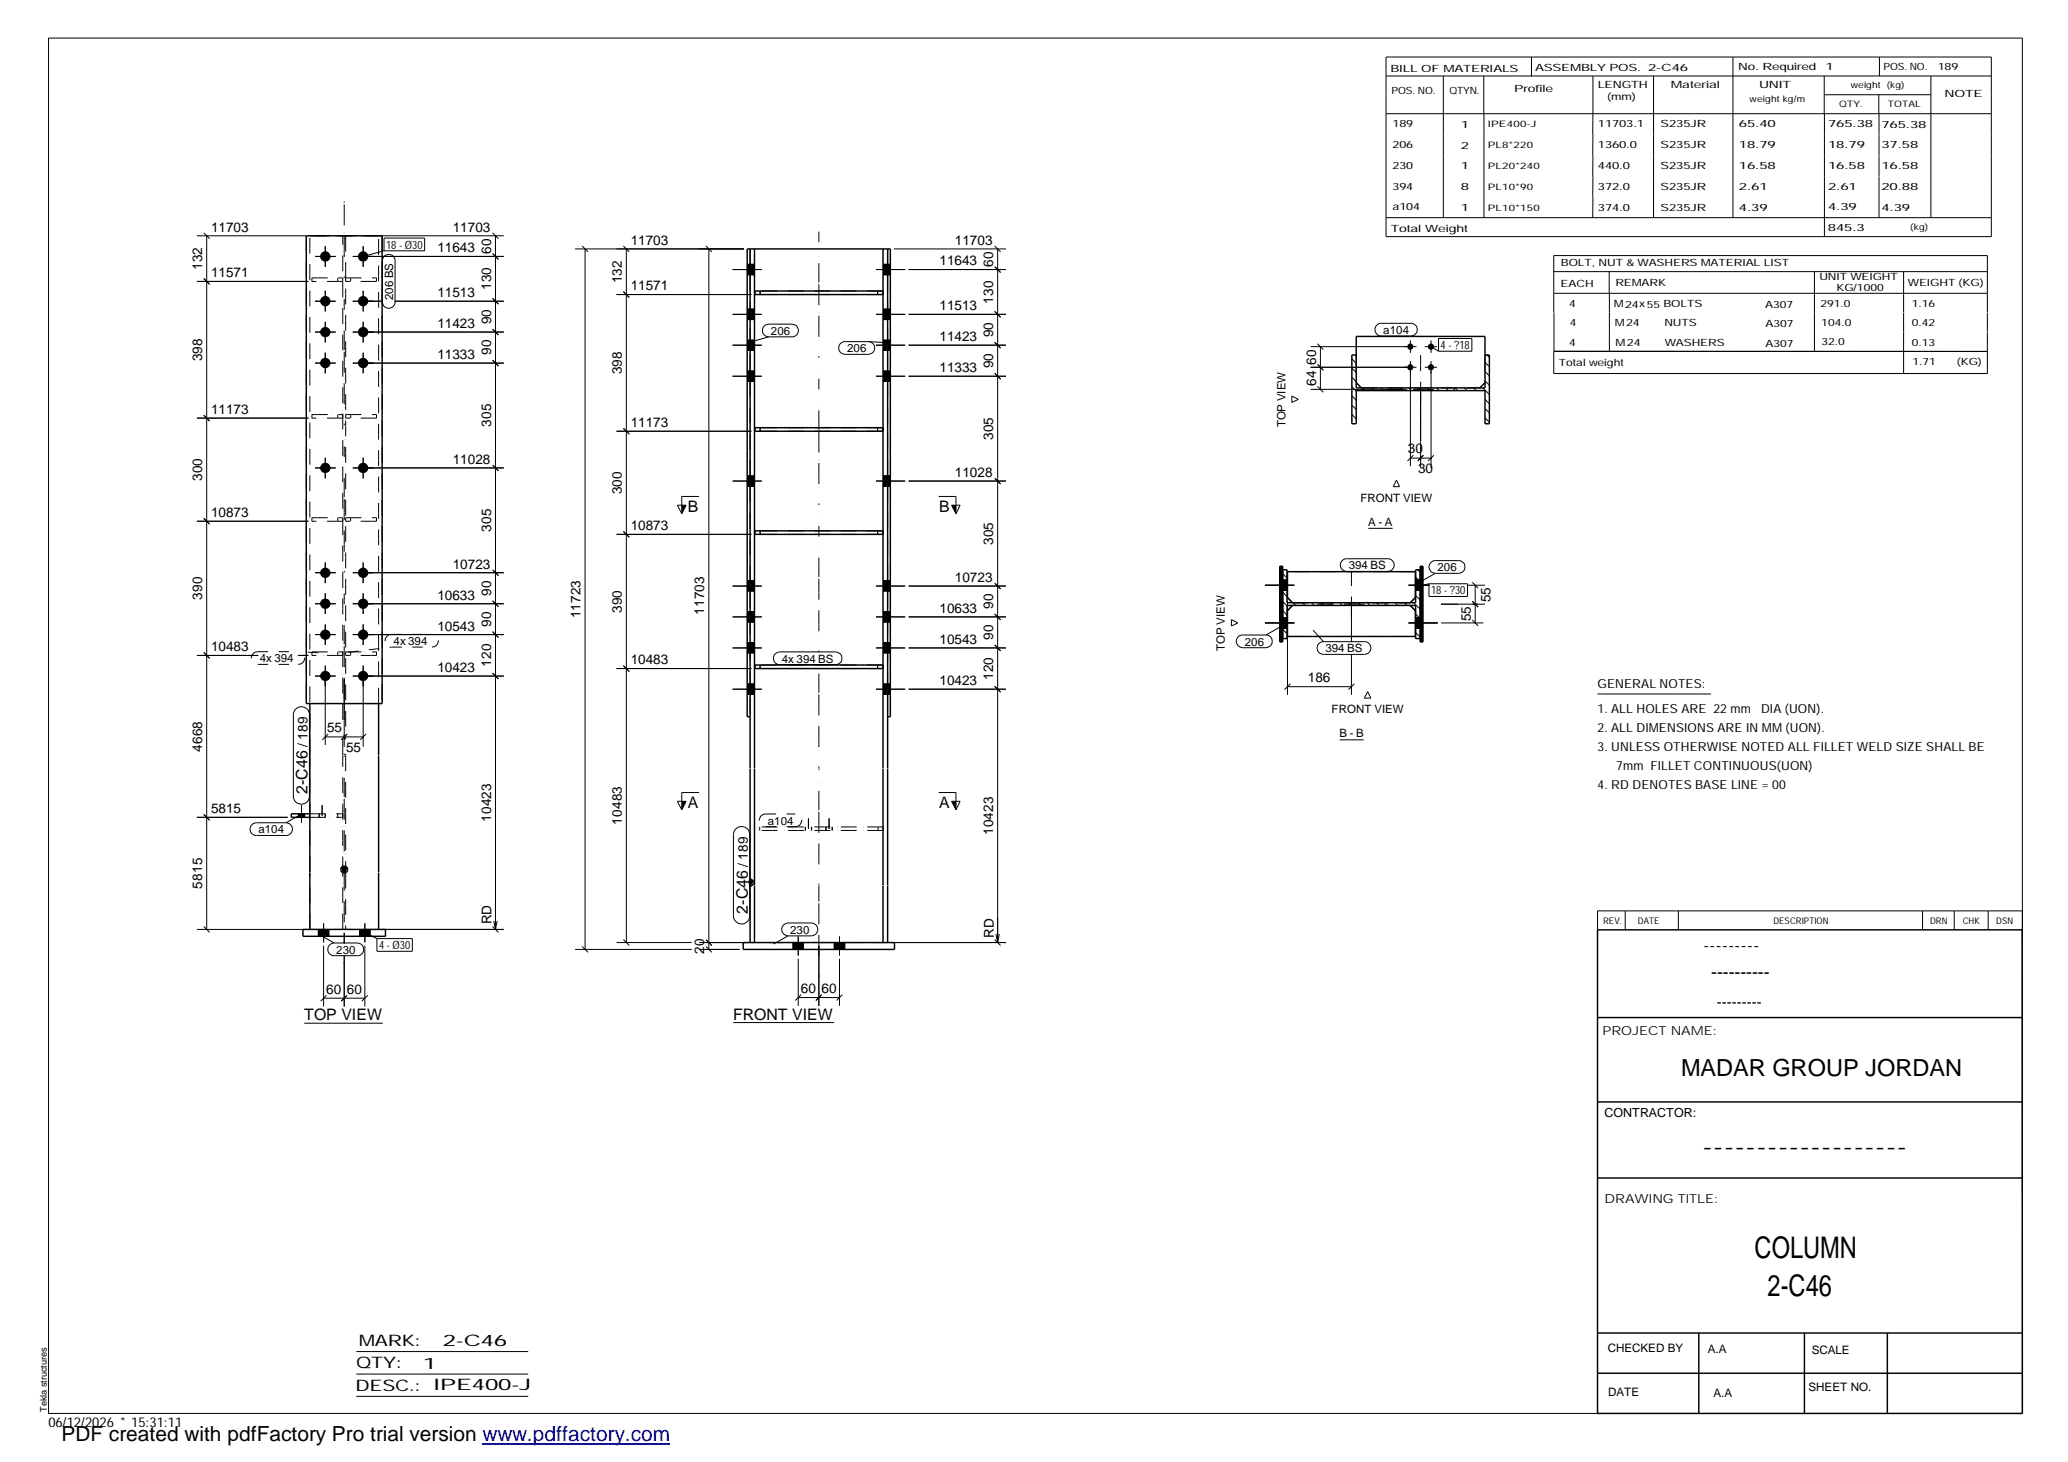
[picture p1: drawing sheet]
<svg xmlns="http://www.w3.org/2000/svg" width="420mm" height="297mm" viewBox="0 0 420 297" stroke-linecap="round" stroke-linejoin="round" font-family="sans-serif">
<g fill="none" stroke="#000" stroke-width=".2">
<path d="M9.9 7.7h401v279.5h-401zM281.6 11.6h123v36.5h-123zM281.6 15.4h123M293.2 15.4v28.8M301.5 15.4v7.7M311.1 11.6v3.9M323.6 15.4v16.2M336 15.4v28.8M352.1 11.6v32.6M370.6 15.4v7.7M370.7 19.2h21.6M381.7 19.2v3.9"/>
<path d="M381.8 11.6v3.8M392.3 15.4v28.8M281.6 23.1h123M301.5 23.1v21.1M323.6 31.6v4.2M323.6 35.8v4.2M370.7 23.1v25M381.8 23.1v21.1M40 57.2h22.7M40 47.9h22.2M41.4 56.6l1.2 1.2M41.4 47.3l1.2 1.2"/>
<path d="M42 47.9v140.9M64 52.1h4.2M66.1 50v4.2M66.1 59.1v4.2M71.7 52.1h30.7M73.8 50v4.2M73.8 59.1v4.2M77.6 47.9h24.8M78 48.4h8.3v2.6h-8.3zM78 51l-4.2 1.1M78.1 52.1a1.31 1.31 0 0 1 1.4-.3 1.31 1.31 0 0 1 .8 1.2v8.3a1.29 1.29 0 0 1-1.3 1.3 1.29 1.29 0 0 1-1.3-1.3v-8.3zM100.1 51.5l1.2 1.2"/>
<path d="M100.1 47.3l1.2 1.2M100.7 47.9v140.9M116.8 50.6h34.3M118.3 50l1.2 1.2M118.9 50.6v142.3M125.3 59.8h27.4M126.7 59.3l1.1 1.1M126.7 50l1.1 1.2M127.3 50.6v140.9M143.4 50l1.2 1.2M144 50.6v142.3M148.8 54.8h6"/>
<path d="M151.8 55.8h1.5M151.8 53.7h1.5M178 54.8h5.9M179.4 55.8h1.5M179.4 53.7h1.5M181.6 50.6h22.8M184.6 54.8h19.8M202.1 54.2l1.2 1.2M202.1 50l1.2 1.2M202.7 50.6v140.9M281.6 44.2h123M315.7 59.6h88.1"/>
<path d="M315.7 55.2h88.1M323.6 40v4.2M326.9 55.1v4.5M327 59.6v11.8M368.6 55.2v16.2M386.8 55.2v8.2M64 61.2h4.2M64 67.5h4.2M64 73.8h4.2M66.1 65.4v4.2M66.1 71.7v4.1M71.7 61.2h6.1"/>
<path d="M71.7 67.5h30.7M71.7 73.8h30.7M73.8 65.4v4.2M73.8 71.7v4.1M80.2 61.2h22.2M100.1 73.2l1.2 1.2M100.1 66.9l1.2 1.2M100.1 60.6l1.2 1.2M148.8 63.9h6M148.8 70.1h6M148.8 76.4h6M151.8 64.9h1.5"/>
<path d="M151.8 62.8h1.5M151.8 71.2h1.5M151.8 69.1h1.5M151.8 77.5h1.5M151.8 75.4h1.5M155.3 66.2l.9-.3h4.7a1.29 1.29 0 0 1 1.3 1.2 1.29 1.29 0 0 1-1.3 1.3h-4.7a1.28 1.28 0 0 1-1.2-.7 1.28 1.28 0 0 1 .3-1.5zM156.2 68.4l-4.2 1.2M170.8 69.8l.6-.4h5a1.29 1.29 0 0 1 1.3 1.3 1.29 1.29 0 0 1-1.3 1.3h-4.7a1.28 1.28 0 0 1-1.2-.8 1.28 1.28 0 0 1 .3-1.4zM176.4 69.4l4.1 .2M178 63.9h5.9M178 70.1h5.9M178 76.4h5.9"/>
<path d="M179.4 64.9h1.5M179.4 62.8h1.5M179.4 71.2h1.5M179.4 69.1h1.5M179.4 77.5h1.5M179.4 75.4h1.5M184.6 63.9h19.8M184.6 70.1h19.8M184.6 76.4h19.8M202.1 75.8l1.2 1.2M202.1 69.5l1.2 1.2M202.1 63.3l1.2 1.2"/>
<path d="M266.3 74.6h21.5M266.3 70.4h21.5M266.3 79.1h19.5M267.7 78.5l1.2 1.2M267.7 74l1.2 1.2M267.7 69.8l1.2 1.2M268.3 70.4v8.7M274.7 72.9l.8 .9M274.7 74.8l.8 .9M274.7 76.7l.8 .9M274.7 78.6l.8 .8M276.8 78.8l.6 .6"/>
<path d="M278.7 78.8l.5 .6M279.9 65.9l.5-.2h6.2a1.29 1.29 0 0 1 1.4 1.3 1.29 1.29 0 0 1-1.4 1.3h-6a1.3 1.3 0 0 1-1.2-1 1.3 1.3 0 0 1 .5-1.4zM280.6 78.8l.5 .6M282.4 78.8l.6 .6M284.4 78.8l.5 .6M286.2 78.8l.6 .6M286.6 69.2v2.5M286.6 73.3v21.4M288.1 78.8l.6 .6M288.6 79.8v15.3M289.5 74.6h2.5M289.5 70.4h2.5"/>
<path d="M290 78.8l.5 .6M290.7 69.2v2.5M290.7 73.3v21.8M290.7 70.4l1.6 1M291.8 78.8l.6 .6M292.3 68.8h6.7v2.6h-6.7zM293.8 78.8l.5 .6M295.6 78.8l.6 .6M297.5 78.8l.6 .6M299.4 78.8l.5 .6M301.3 78.8l1.3 1.4M301.7 73.6l.9 .9"/>
<path d="M301.7 75.5l.9 .9M301.7 77.4l.9 .9M302.1 72.1l.5 .5M315.7 71.4v4.4M315.7 71.4h88.1h-88M315.7 63.5v7.9M386.8 63.5v3.9M386.8 67.5v8.4M403.8 63.4v-11.5h-88.1v11.6M403.8 63.5v3.9M403.8 67.5v8.4h-88.1M40 84.9h22.7"/>
<path d="M41.4 84.4l1.2 1.1M64 95.1h4.2M66.1 93v4.2M71.7 95.1h30.7M73.8 93v4.2M100.1 94.5l1.2 1.2M125.3 87.6h27.4M126.7 87l1.1 1.2M148.8 97.7h6M151.8 98.8h1.5M151.8 96.7h1.5M178 97.7h5.9"/>
<path d="M179.4 98.8h1.5M179.4 96.7h1.5M184.6 97.7h19.8M202.1 97.1l1.2 1.2-1.1-1M262.5 80.5l1.3 .6-1.3 .7zM274.7 80.4l.8 1M274.7 82.3l.8 .9M274.7 84.2l.8 .9M283.7 97.6l.7 1.3h-1.4zM286.6 93.1h4.1M287.1 92.5l-1.1 1.2M289.1 92.5l-1.1 1.2"/>
<path d="M289.2 92.5l-1.1 1.1M291.3 92.5l-1.1 1.2M301.7 81.1l.9 .9M301.7 83l.9 .9M301.7 84.9l.9 .9M40 105.9h22.7M41.4 105.3l1.2 1.2M64 116.4h4.2M66.1 114.3v4.2M71.7 116.4h30.7M73.8 114.3v4.2M100.1 115.8l1.2 1.2"/>
<path d="M125.3 108.6h27.4M126.7 108l1.1 1.2M137.6 102.6h1.8l-.9 1.8zM142 100.9h-3.5v3.5M148.8 119.1h6M151.8 118h1.5M178 119.1h5.9M179.4 118h1.5M184.6 119.1h19.8M190.7 100.9h3.5v3.5M193.3 102.6h1.8l-.9 1.8zM202.1 118.5l1.2 1.2"/>
<path d="M257 118.9h6M260 117.1l.6-.6 .9 1M260 119l.6-.6 .9 .9M260 117.2l.6-.5-.6 .6M260 119.3l.6-.6-.6 .7M260.1 115l-.1 .1M260.2 115l-.2 .2M260.3 115l-.3 .3M260.4 115l-.4 .4M260.5 115l-.5 .5M260.6 115l-.6 .6M260.6 115.1l-.6 .6 .6-.5"/>
<path d="M260.6 115.3l-.6 .5M260.6 115.3l-.6 .6M260.6 115.4l-.6 .6M260.6 115.5l-.6 .5M260.6 115.6l-.6 .5M260.6 115.6l-.6 .6M260.6 115.7l-.6 .6M260.6 115.8l-.6 .6M260.6 115.9l-.6 .5M260.6 115.9l-.6 .6M260.6 116l-.6 .6M260.6 116.1l-.6 .6"/>
<path d="M260.6 116.2l-.6 .6M260.6 116.3l-.6 .6M260.6 116.4l-.6 .6M260.6 116.6l-.6 .6M260.6 116.8l-.6 .6M260.6 116.9l-.6 .6M260.6 117l-.6 .5M260.6 117.1l-.6 .5M260.6 117.1l-.6 .6 .6-.5M260.6 117.3l-.6 .5h1.5M260.6 117.4l-.6 .5M260.6 117.4l-.6 .6"/>
<path d="M260.6 117.5l-.6 .6M260.6 117.6l-.6 .5M260.6 117.7l-.6 .5M260.6 117.8l-.6 .5M260.6 117.8l-.6 .6M260.6 117.9l-.6 .5M260.6 118l-.6 .5M260.6 118.1l-.6 .5M260.6 118.1l-.6 .6M260.6 118.2l-.6 .5M260.6 118.3l-.6 .5M260.6 118.3l-.6 .6"/>
<path d="M260.6 118.5l-.6 .6M260.6 118.6l-.6 .5M260.6 118.6l-.6 .6M260.6 118.9l-.6 .5M260.6 118.9l-.6 .6M260.6 119l-.6 .6M260.6 119.1l-.6 .6M260.6 119.2l-.6 .5 .6-.5M260.6 119.3l-.6 .6M260.6 119.4l-.6 .6h1.5M260.6 119.5l-.6 .5M260.6 119.5l-.6 .6"/>
<path d="M260.6 119.6l-.6 .6M260.6 119.7l-.6 .6M260.6 119.8l-.6 .5M260.6 119.8l-.6 .6M260.6 119.9l-.6 .6M272.5 114.1l.8-.6h8.7a1.29 1.29 0 0 1 1.3 1.3 1.29 1.29 0 0 1-1.3 1.3h-8.4a1.31 1.31 0 0 1-1.1-2zM278 107.3h5M286.2 118.9h4.2M287.6 117.2l.9 .9 .6-.5M287.6 119.1l.9 .9 .6-.5M287.6 117.8h1.5M287.6 120h1.5"/>
<path d="M288.5 117.2l.6-.5-.6 .6M288.5 119.3l.6-.6-.6 .7M288.6 115l-.1 .1M288.7 115l-.2 .2M288.8 115l-.3 .3M288.9 115l-.4 .4M289 115l-.5 .5M289.1 115l-.6 .6M289.1 115.7l-.6 .6-.5-.5M289.1 115.1l-.6 .6 .6-.5M289.1 115.3l-.6 .5M289.1 115.3l-.6 .6"/>
<path d="M289.1 115.4l-.6 .6M289.1 115.5l-.6 .5M289.1 115.6l-.6 .5M289.1 115.6l-.6 .6M289.1 115.8l-.6 .6M289.1 115.9l-.6 .5M289.1 115.9l-.6 .6M289.1 116l-.6 .6M289.1 116.1l-.6 .6M289.1 116.2l-.6 .6M289.1 116.3l-.6 .6M289.1 116.4l-.6 .6"/>
<path d="M289.1 116.5l-.6 .6M289.1 116.6l-.6 .6M289.1 116.8l-.6 .6M289.1 116.9l-.6 .6M289.1 117l-.6 .5M289.1 117.1l-.6 .5M289.1 117.1l-.6 .6 .6-.5M289.1 117.3l-.6 .5M289.1 117.4l-.6 .5M289.1 117.4l-.6 .6M289.1 117.5l-.6 .6M289.1 117.7l-.6 .5"/>
<path d="M289.1 117.8l-.6 .5M289.1 117.8l-.6 .6M289.1 117.9l-.6 .5M289.1 118l-.6 .5M289.1 118.1l-.6 .5M289.1 118.1l-.6 .6M289.1 118.2l-.6 .5M289.1 118.3l-.6 .5M289.1 118.3l-.6 .6M289.1 118.4l-.6 .6M289.1 118.5l-.6 .6M289.1 118.6l-.6 .5"/>
<path d="M289.1 118.6l-.6 .6M289.1 118.9l-.6 .5M289.1 118.9l-.6 .6M289.1 119l-.6 .6M289.1 119.1l-.6 .6M289.1 119.2l-.6 .5 .6-.5M289.1 119.3l-.6 .6M289.1 119.4l-.6 .6M289.1 119.5l-.6 .6M289.1 119.6l-.6 .6M289.1 119.7l-.6 .6M289.1 119.8l-.6 .5"/>
<path d="M289.1 119.8l-.6 .6M289.1 119.9l-.6 .6M290.3 118.6h7.9v2.6h-7.9zM290.3 118.6l-1.2 .3M290.7 114.3l.7-.4h5a1.29 1.29 0 0 1 1.2 1.3 1.29 1.29 0 0 1-1.2 1.3h-4.8a1.31 1.31 0 0 1-1.1-.8 1.31 1.31 0 0 1 .2-1.4zM291.6 116.5l-2.9 1.6M298.1 118.9h3.6M299.1 118.3l1.2 1.2M299.7 118.9v7.7M40 133.2h12.5M41.4 132.6l1.2 1.2M60.5 133.2h2.2"/>
<path d="M64 122.7h4.2M64 128.9h4.2M64 137.4h4.2M66.1 120.6v4.1M66.1 126.9v4.1M66.1 135.2v16.2M69.9 138v13.7M71.7 122.7h30.7M71.7 128.9h30.7M71.7 137.4h30.7M73.8 120.6v4.1M73.8 126.9v4.1"/>
<path d="M73.8 135.2v16.5M100.1 136.8l1.2 1.2M100.1 128.3l1.2 1.2M100.1 122.1l1.2 1.2M125.3 135.8h27.4M126.7 135.2l1.1 1.2M148.8 125.3h6M148.8 131.6h6M151.8 120.1h1.5M151.8 126.4h1.5M151.8 124.3h1.5M151.8 132.7h1.5"/>
<path d="M151.8 130.6h1.5M151.8 139h1.5M157.5 132.8l.9-.4h11.4a1.29 1.29 0 0 1 1.3 1.3 1.29 1.29 0 0 1-1.3 1.3h-11.4a1.27 1.27 0 0 1-1.2-.8 1.27 1.27 0 0 1 .3-1.4zM178 125.3h5.9M178 131.6h5.9M179.4 120.1h1.5M179.4 126.4h1.5M179.4 124.3h1.5M179.4 132.7h1.5M179.4 130.6h1.5M179.4 139h1.5M184.6 125.3h19.8"/>
<path d="M184.6 131.6h19.8M202.1 139.4l1.2 1.2M202.1 131l1.2 1.2M202.1 124.7l1.2 1.2M250.2 125.9l1.3 .7-1.3 .6zM251.5 129.4l.7-.4h5a1.29 1.29 0 0 1 1.3 1.3 1.29 1.29 0 0 1-1.3 1.3h-4.7a1.33 1.33 0 0 1-1.2-.8 1.33 1.33 0 0 1 .2-1.4zM257 126.6h6M260 120.8l.6-.5 .9 .9M260 122.8l.6-.6 .9 .9M260 124.6l.6-.5 .9 .9M260 128.4l.6-.6 .9 1M260 122.1l.6-.6-.6 .6"/>
<path d="M260 124.1l.6-.5-.6 .6M260 126.1l.6-.5-.6 .6M260 128.2l.6-.6-.6 .7M260 130.2l.6-.5-.6 .6M260.2 127.3l-3 1.7M260.6 126l.9 .9M260.6 120l-.6 .6M260.6 120.1l-.6 .5M260.6 120.2l-.6 .6M260.6 120.4l-.6 .5M260.6 120.5l-.6 .5M260.6 120.5l-.6 .6"/>
<path d="M260.6 120.6l-.6 .5M260.6 120.7l-.6 .5M260.6 120.8l-.6 .5M260.6 120.8l-.6 .6M260.6 120.9l-.6 .5M260.6 121l-.6 .5M260.6 121.1l-.6 .5M260.6 121.1l-.6 .6M260.6 121.2l-.6 .6 .6-.5M260.6 121.4l-.6 .5M260.6 121.4l-.6 .6M260.6 121.7l-.6 .5"/>
<path d="M260.6 121.7l-.6 .6M260.6 121.8l-.6 .6M260.6 121.9l-.6 .6M260.6 122l-.6 .6M260.6 122.1l-.6 .6M260.6 122.2l-.6 .6M260.6 122.3l-.6 .6M260.6 122.4l-.6 .6M260.6 122.5l-.6 .5M260.6 122.5l-.6 .6M260.6 122.6l-.6 .6M260.6 122.7l-.6 .6"/>
<path d="M260.6 122.8l-.6 .5M260.6 122.9l-.6 .5M260.6 122.9l-.6 .6M260.6 123l-.6 .6M260.6 123.1l-.6 .5M260.6 123.2l-.6 .5M260.6 123.2l-.6 .6 .6-.5M260.6 123.4l-.6 .5M260.6 123.5l-.6 .5M260.6 123.7l-.6 .5M260.6 123.8l-.6 .5M260.6 123.9l-.6 .5"/>
<path d="M260.6 123.9l-.6 .6M260.6 124l-.6 .5M260.6 124.1l-.6 .6M260.6 124.2l-.6 .6M260.6 124.3l-.6 .6M260.6 124.4l-.6 .5M260.6 124.4l-.6 .6M260.6 124.5l-.6 .6M260.6 124.6l-.6 .6M260.6 124.7l-.6 .5M260.6 124.7l-.6 .6M260.6 124.8l-.6 .6"/>
<path d="M260.6 124.9l-.6 .6M260.6 125l-.6 .5h1.5M260.6 125l-.6 .6M260.6 125.1l-.6 .6M260.6 125.2l-.6 .6M260.6 125.3l-.6 .5 .6-.5M260.6 125.4l-.6 .6M260.6 125.5l-.6 .6M260.6 125.7l-.6 .6M260.6 125.8l-.6 .6M260.6 125.9l-.6 .5M260.6 125.9l-.6 .6"/>
<path d="M260.6 126l-.6 .6M260.6 126.1l-.6 .5M260.6 126.2l-.6 .5M260.6 126.3l-.6 .5M260.6 126.3l-.6 .6M260.6 126.4l-.6 .5M260.6 126.5l-.6 .5M260.6 126.6l-.6 .5M260.6 126.6l-.6 .6M260.6 126.7l-.6 .5M260.6 126.8l-.6 .5M260.6 126.9l-.6 .5"/>
<path d="M260.6 126.9l-.6 .6M260.6 127l-.6 .6M260.6 127.1l-.6 .5h1.5M260.6 127.2l-.6 .5M260.6 127.2l-.6 .6M260.6 127.3l-.6 .6 .6-.5M260.6 127.5l-.6 .5M260.6 127.5l-.6 .6M260.6 127.7l-.6 .6M260.6 127.9l-.6 .6M260.6 128l-.6 .6M260.6 128.1l-.6 .6"/>
<path d="M260.6 128.2l-.6 .6M260.6 128.3l-.6 .5M260.6 128.3l-.6 .6M260.6 128.4l-.6 .6M260.6 128.5l-.6 .6M260.6 128.6l-.6 .5M260.6 128.6l-.6 .6M260.6 128.7l-.6 .6M260.6 128.8l-.6 .6M260.6 128.9l-.6 .5M260.6 129l-.6 .5M260.6 129l-.6 .6"/>
<path d="M260.6 129.1l-.6 .6M260.6 129.2l-.6 .5M260.6 129.3l-.6 .5M260.6 129.3l-.6 .6 .6-.5M260.6 129.5l-.6 .5M260.6 129.6l-.6 .5M260.6 129.8l-.6 .5M260.6 129.9l-.6 .5M260.6 129.9l-.5 .5M260.6 130l-.4 .4M260.6 130.1l-.3 .3M260.6 130.2l-.3 .2"/>
<path d="M260.6 130.2l-.2 .2M260.6 130.3l-.1 .1M261.6 139.5h13M261.6 122.1v19.1M262.2 138.9l-1.2 1.2M262.7 122.5l.6 .5M264.6 122.5l.6 .5M266.5 122.5l.5 .5M266.8 128l2.1 2.4M267.8 130.9l.8-.5h8.6a1.29 1.29 0 0 1 1.3 1.3 1.29 1.29 0 0 1-1.3 1.3h-8.3a1.31 1.31 0 0 1-1.1-2.1zM268.4 122.5l.5 .5M270.3 122.5l.5 .5"/>
<path d="M272.2 122.5l.5 .5M274 122.5l.6 .5M274.6 123.4v7M274.6 132.9v8.3M275.2 138.9l-1.2 1.2M275.9 122.5l.6 .5M277.8 122.5l.5 .5M279.7 122.5l.5 .5M281.6 122.5l.5 .5M283.4 122.5l.6 .5M285.3 122.5l.6 .5M286.2 126.6h5.9"/>
<path d="M287.2 122.5l1.3 1.3M287.6 121l.9 .9 .6-.5M287.6 124.7l.9 1 .6-.6M287.6 126.6l.9 .9M287.6 128.5l.9 .9 .6-.5M287.6 125.5h1.5M287.6 127.6h1.5M288.5 124.1l.6-.5-.6 .6M288.5 126.1l.6-.5-.6 .6M288.5 130.2l.6-.5-.6 .6M289.1 120l-.6 .6M289.1 120.1l-.6 .5"/>
<path d="M289.1 120.2l-.6 .5M289.1 120.2l-.6 .6M289.1 120.3l-.6 .5M289.1 120.4l-.6 .5M289.1 120.5l-.6 .5M289.1 120.5l-.6 .6M289.1 120.6l-.6 .5M289.1 120.7l-.6 .5M289.1 120.8l-.6 .5M289.1 120.8l-.6 .6M289.1 120.9l-.6 .5M289.1 121l-.6 .5"/>
<path d="M289.1 121.1l-.6 .5M289.1 121.1l-.6 .6M289.1 121.2l-.6 .6 .6-.5M289.1 121.4l-.6 .6M289.1 121.5l-.6 .6M289.1 121.7l-.6 .5M289.1 121.7l-.6 .6M289.1 121.8l-.6 .6M289.1 121.9l-.6 .6M289.1 122l-.6 .6M289.1 122.1l-.6 .6M289.1 122.2l-.6 .6"/>
<path d="M289.1 122.3l-.6 .6M289.1 122.4l-.6 .6M289.1 122.5l-.6 .5M289.1 122.5l-.6 .6M289.1 122.6l-.6 .6M289.1 122.7l-.6 .6M289.1 122.8l-.6 .5M289.1 122.9l-.6 .5M289.1 122.9l-.6 .6M289.1 123l-.6 .6M289.1 123.1l-.6 .5M289.1 123.2l-.6 .5"/>
<path d="M289.1 123.2l-.6 .6 .6-.5M289.1 123.4l-.6 .5M289.1 123.5l-.6 .5M289.1 123.7l-.6 .5M289.1 123.8l-.6 .5M289.1 123.9l-.6 .5M289.1 123.9l-.6 .6M289.1 124l-.6 .5M289.1 124.1l-.6 .5M289.1 124.1l-.6 .6M289.1 124.2l-.6 .6M289.1 124.3l-.6 .6"/>
<path d="M289.1 124.4l-.6 .5M289.1 124.4l-.6 .6M289.1 124.5l-.6 .6M289.1 124.6l-.6 .6M289.1 124.7l-.6 .5M289.1 124.7l-.6 .6M289.1 124.8l-.6 .6M289.1 124.9l-.6 .6M289.1 125l-.6 .5M289.1 125l-.6 .6M289.1 125.2l-.6 .6M289.1 125.3l-.6 .5 .6-.5"/>
<path d="M289.1 125.4l-.6 .6M289.1 125.5l-.6 .6M289.1 125.7l-.6 .6M289.1 125.8l-.6 .6M289.1 125.9l-.6 .5M289.1 125.9l-.6 .6M289.1 126l-.6 .6M289.1 126.1l-.6 .5M289.1 126.2l-.6 .5M289.1 126.3l-.6 .5M289.1 126.3l-.6 .6M289.1 126.4l-.6 .5"/>
<path d="M289.1 126.5l-.6 .5M289.1 126.6l-.6 .5M289.1 126.6l-.6 .6M289.1 126.7l-.6 .5M289.1 126.8l-.6 .5M289.1 126.9l-.6 .5M289.1 126.9l-.6 .6M289.1 127l-.6 .6M289.1 127.1l-.6 .5M289.1 127.2l-.6 .5M289.1 127.2l-.6 .6M289.1 127.3l-.6 .6 .6-.5"/>
<path d="M289.1 127.5l-.6 .5M289.1 127.5l-.6 .6M289.1 127.6l-.6 .6M289.1 127.7l-.6 .6M289.1 127.8l-.6 .6M289.1 127.9l-.6 .6M289.1 128l-.6 .6M289.1 128.1l-.6 .6M289.1 128.2l-.6 .6M289.1 128.3l-.6 .5M289.1 128.3l-.6 .6M289.1 128.4l-.6 .6"/>
<path d="M289.1 128.5l-.6 .6M289.1 128.6l-.6 .5M289.1 128.6l-.6 .6M289.1 128.7l-.6 .6M289.1 128.8l-.6 .6M289.1 129l-.6 .5M289.1 129l-.6 .6M289.1 129.1l-.6 .6M289.1 129.2l-.6 .5M289.1 129.3l-.6 .5M289.1 129.3l-.6 .6 .6-.5M289.1 129.5l-.6 .5"/>
<path d="M289.1 129.6l-.6 .5M289.1 129.8l-.6 .5M289.1 129.9l-.6 .5M289.1 129.9l-.5 .5M289.1 130l-.4 .4M289.1 130.1l-.3 .3M289.1 130.2l-.3 .2M289.1 130.2l-.2 .2M289.1 130.3l-.1 .1M292.8 126.6h8.6M292.8 122.8h8.9M299.1 126l1.2 1.2"/>
<path d="M299.1 122.2l1.2 1.1M59.9 144.3a1.65 1.65 0 0 1 1.8-.6 1.65 1.65 0 0 1 1.2 1.5v16.5a1.63 1.63 0 0 1-1.7 1.7 1.63 1.63 0 0 1-1.6-1.7v-16.8zM66.1 149.7h7.7M66.7 149.1l-1.2 1.2M70.5 149.1l-1.2 1.2M74.4 149.1l-1.2 1.2M148.8 140h6M151.8 141h1.5M178 140h5.9M179.4 141h1.5M184.6 140h19.8M272.2 150.3h4.9"/>
<path d="M277.9 140.5l.6 1.3h-1.3zM324.6 141h23M40 166.1h18.5M41.4 165.5l1.2 1.2M51.2 167.5l.9-.3h6a1.29 1.29 0 0 1 1.3 1.3 1.29 1.29 0 0 1-1.3 1.2h-6a1.28 1.28 0 0 1-1.2-.7 1.28 1.28 0 0 1 .3-1.5zM60.6 165.3v.8M61.1 165.5l-3 1.7M61.3 163.6v3.5M61.9 165.3v.8M137.6 162.8h1.8l-.9 1.7zM142 161h-3.5v3.5M149.5 168.4a1.65 1.65 0 0 1 1.8-.3 1.65 1.65 0 0 1 1 1.5v16.5a1.65 1.65 0 0 1-1.6 1.6 1.65 1.65 0 0 1-1.7-1.6v-16.5l.1-.7z"/>
<path d="M190.7 161h3.5v3.5M193.3 162.8h1.8l-.9 1.7zM40 188.8h22.2M41.4 188.2l1.2 1.2M64.7 188.8v1.4M64.9 189.9l3 1.7M65.7 187.6v3.9M65.7 192.1v12.4M66.8 188.8v1.4M67 192l.9-.4h4.7a1.29 1.29 0 0 1 1.3 1.3 1.29 1.29 0 0 1-1.3 1.3h-4.7a1.28 1.28 0 0 1-1.2-.8 1.28 1.28 0 0 1 .3-1.4zM69.9 189.5v2.2M69.9 194.1v10.4"/>
<path d="M73.1 188.8v1.4M74.1 187.6v3.9M74.1 192.1v12.4M74.1 189.5l2.5 1.2M75.2 188.8v1.4M76.6 190.7h7.2v2.6h-7.2zM77.6 188.8h24.8M100.1 188.2l1.2 1.2M100.3 187.1l.4 1.7M101 187.1l-.3 1.7M116.8 192.9h23.7M118.3 192.3l1.2 1.2"/>
<path d="M125.3 191.5h15.2M126.7 190.9l1.1 1.2M142 192.9h8.3M142 191.5h9.7M143.4 192.3l1.2 1.2M143.4 190.9l1.2 1.2-1.1-1.1M159.2 187.9l.9-.4h4.7a1.31 1.31 0 0 1 1.4 1.3 1.31 1.31 0 0 1-1.4 1.3h-4.7a1.31 1.31 0 0 1-1.2-.8 1.31 1.31 0 0 1 .3-1.4zM160.1 190.1l-3 1.7M161.1 191.5v1.4M162.2 190.3v3.8M162.2 194.8v9.6M163.2 191.5v1.4"/>
<path d="M166.4 192.2v12.2M169.5 191.5v1.4M170.6 190.3v3.8M170.6 194.8v9.6M171.6 191.5v1.4M181 191.5h23.4M202.1 190.9l1.2 1.2M202.4 189.8l.3 1.7M203 189.8l-.3 1.7M330.2 185.1v3.8M341 185.1v3.8M390.6 185.1v3.8"/>
<path d="M397 185.1v3.8M403.9 185.1v3.8M410.9 185.1h-86.3v3.8M61.8 207.9h16M65.7 202.8h8.4M66.3 202.2l-1.1 1.2M70.5 202.2l-1.2 1.2M74.7 202.2l-1.2 1.2M149 207.8h20.5M162.2 202.7h8.4M162.8 202.1l-1.2 1.2M167 202.1l-1.2 1.2"/>
<path d="M171.2 202.1l-1.2 1.2M72.4 274.6h34.9M72.4 279.2h34.9M72.4 283.7h34.9"/>
</g>
<g fill="#000">
<path d="M138.5 102.6h.9l-.9 1.8zM193.3 102.6h.9v1.8zM69.4 176.3h1.1l-.6 1zM138.5 162.8h.9l-.9 1.7zM151.8 179h1.2l-.6 1zM193.3 162.8h.9v1.7z"/>
<path d="M151.8 53.7h.6v2.1h-.6z" fill-rule="evenodd"/>
<path d="M151.8 53.7h.6v2.1h-.6z" fill-rule="evenodd"/>
<path d="M152.4 53.7h.9v2.1h-.9z" fill-rule="evenodd"/>
<path d="M152.4 53.7h.9v2.1h-.9z" fill-rule="evenodd"/>
<path d="M179.4 53.7h.9v2.1h-.9z" fill-rule="evenodd"/>
<path d="M179.4 53.7h.9v2.1h-.9z" fill-rule="evenodd"/>
<path d="M180.3 53.7h.6v2.1h-.6z" fill-rule="evenodd"/>
<path d="M180.3 53.7h.6v2.1h-.6z" fill-rule="evenodd"/>
<path d="M151.8 62.8h.6v2.1h-.6z" fill-rule="evenodd"/>
<path d="M151.8 69.1h.6v2.1h-.6z" fill-rule="evenodd"/>
<path d="M151.8 75.4h.6v2.1h-.6z" fill-rule="evenodd"/>
<path d="M151.8 62.8h.6v2.1h-.6z" fill-rule="evenodd"/>
<path d="M151.8 69.1h.6v2.1h-.6z" fill-rule="evenodd"/>
<path d="M151.8 75.4h.6v2.1h-.6z" fill-rule="evenodd"/>
<path d="M152.4 62.8h.9v2.1h-.9z" fill-rule="evenodd"/>
<path d="M152.4 69.1h.9v2.1h-.9z" fill-rule="evenodd"/>
<path d="M152.4 75.4h.9v2.1h-.9z" fill-rule="evenodd"/>
<path d="M152.4 62.8h.9v2.1h-.9z" fill-rule="evenodd"/>
<path d="M152.4 69.1h.9v2.1h-.9z" fill-rule="evenodd"/>
<path d="M152.4 75.4h.9v2.1h-.9z" fill-rule="evenodd"/>
<path d="M179.4 62.8h.9v2.1h-.9z" fill-rule="evenodd"/>
<path d="M179.4 69.1h.9v2.1h-.9z" fill-rule="evenodd"/>
<path d="M179.4 75.4h.9v2.1h-.9z" fill-rule="evenodd"/>
<path d="M179.4 62.8h.9v2.1h-.9z" fill-rule="evenodd"/>
<path d="M179.4 69.1h.9v2.1h-.9z" fill-rule="evenodd"/>
<path d="M179.4 75.4h.9v2.1h-.9z" fill-rule="evenodd"/>
<path d="M180.3 62.8h.6v2.1h-.6z" fill-rule="evenodd"/>
<path d="M180.3 69.1h.6v2.1h-.6z" fill-rule="evenodd"/>
<path d="M180.3 75.4h.6v2.1h-.6z" fill-rule="evenodd"/>
<path d="M180.3 62.8h.6v2.1h-.6z" fill-rule="evenodd"/>
<path d="M180.3 69.1h.6v2.1h-.6z" fill-rule="evenodd"/>
<path d="M180.3 75.4h.6v2.1h-.6z" fill-rule="evenodd"/>
<path d="M151.8 96.7h.6v2.1h-.6z" fill-rule="evenodd"/>
<path d="M151.8 96.7h.6v2.1h-.6z" fill-rule="evenodd"/>
<path d="M152.4 96.7h.9v2.1h-.9z" fill-rule="evenodd"/>
<path d="M152.4 96.7h.9v2.1h-.9z" fill-rule="evenodd"/>
<path d="M179.4 96.7h.9v2.1h-.9z" fill-rule="evenodd"/>
<path d="M179.4 96.7h.9v2.1h-.9z" fill-rule="evenodd"/>
<path d="M180.3 96.7h.6v2.1h-.6z" fill-rule="evenodd"/>
<path d="M180.3 96.7h.6v2.1h-.6z" fill-rule="evenodd"/>
<path d="M260 117.8h.6v2.2h-.6z" fill-rule="evenodd"/>
<path d="M260 117.8h.6v2.2h-.6z" fill-rule="evenodd"/>
<path d="M260 117.8h.6v2.2h-.6z" fill-rule="evenodd"/>
<path d="M260.6 117.8h.9v2.2h-.9z" fill-rule="evenodd"/>
<path d="M260.6 117.8h.9v2.2h-.9z" fill-rule="evenodd"/>
<path d="M260.6 117.8h.9v2.2h-.9z" fill-rule="evenodd"/>
<path d="M287.6 117.8h.9v2.2h-.9z" fill-rule="evenodd"/>
<path d="M287.6 117.8h.9v2.2h-.9z" fill-rule="evenodd"/>
<path d="M287.6 117.8h.9v2.2h-.9z" fill-rule="evenodd"/>
<path d="M288.5 117.8h.6v2.2h-.6z" fill-rule="evenodd"/>
<path d="M288.5 117.8h.6v2.2h-.6z" fill-rule="evenodd"/>
<path d="M288.5 117.8h.6v2.2h-.6z" fill-rule="evenodd"/>
<path d="M151.8 118h.6v2.1h-.6z" fill-rule="evenodd"/>
<path d="M151.8 124.3h.6v2.1h-.6z" fill-rule="evenodd"/>
<path d="M151.8 130.6h.6v2.1h-.6z" fill-rule="evenodd"/>
<path d="M151.8 118h.6v2.1h-.6z" fill-rule="evenodd"/>
<path d="M151.8 124.3h.6v2.1h-.6z" fill-rule="evenodd"/>
<path d="M151.8 130.6h.6v2.1h-.6z" fill-rule="evenodd"/>
<path d="M152.4 118h.9v2.1h-.9z" fill-rule="evenodd"/>
<path d="M152.4 124.3h.9v2.1h-.9z" fill-rule="evenodd"/>
<path d="M152.4 130.6h.9v2.1h-.9z" fill-rule="evenodd"/>
<path d="M152.4 118h.9v2.1h-.9z" fill-rule="evenodd"/>
<path d="M152.4 124.3h.9v2.1h-.9z" fill-rule="evenodd"/>
<path d="M152.4 130.6h.9v2.1h-.9z" fill-rule="evenodd"/>
<path d="M179.4 118h.9v2.1h-.9z" fill-rule="evenodd"/>
<path d="M179.4 124.3h.9v2.1h-.9z" fill-rule="evenodd"/>
<path d="M179.4 130.6h.9v2.1h-.9z" fill-rule="evenodd"/>
<path d="M179.4 118h.9v2.1h-.9z" fill-rule="evenodd"/>
<path d="M179.4 124.3h.9v2.1h-.9z" fill-rule="evenodd"/>
<path d="M179.4 130.6h.9v2.1h-.9z" fill-rule="evenodd"/>
<path d="M180.3 118h.6v2.1h-.6z" fill-rule="evenodd"/>
<path d="M180.3 124.3h.6v2.1h-.6z" fill-rule="evenodd"/>
<path d="M180.3 130.6h.6v2.1h-.6z" fill-rule="evenodd"/>
<path d="M180.3 118h.6v2.1h-.6z" fill-rule="evenodd"/>
<path d="M180.3 124.3h.6v2.1h-.6z" fill-rule="evenodd"/>
<path d="M180.3 130.6h.6v2.1h-.6z" fill-rule="evenodd"/>
<path d="M260 125.5h.6v2.1h-.6z" fill-rule="evenodd"/>
<path d="M260 125.5h.6v2.1h-.6z" fill-rule="evenodd"/>
<path d="M260 125.5h.6v2.1h-.6z" fill-rule="evenodd"/>
<path d="M260.6 125.5h.9v2.1h-.9z" fill-rule="evenodd"/>
<path d="M260.6 125.5h.9v2.1h-.9z" fill-rule="evenodd"/>
<path d="M260.6 125.5h.9v2.1h-.9z" fill-rule="evenodd"/>
<path d="M287.6 125.5h.9v2.1h-.9z" fill-rule="evenodd"/>
<path d="M287.6 125.5h.9v2.1h-.9z" fill-rule="evenodd"/>
<path d="M287.6 125.5h.9v2.1h-.9z" fill-rule="evenodd"/>
<path d="M288.5 125.5h.6v2.1h-.6z" fill-rule="evenodd"/>
<path d="M288.5 125.5h.6v2.1h-.6z" fill-rule="evenodd"/>
<path d="M288.5 125.5h.6v2.1h-.6z" fill-rule="evenodd"/>
<path d="M151.8 139h.6v2h-.6z" fill-rule="evenodd"/>
<path d="M151.8 139h.6v2h-.6z" fill-rule="evenodd"/>
<path d="M152.4 139h.9v2h-.9z" fill-rule="evenodd"/>
<path d="M152.4 139h.9v2h-.9z" fill-rule="evenodd"/>
<path d="M179.4 139h.9v2h-.9z" fill-rule="evenodd"/>
<path d="M179.4 139h.9v2h-.9z" fill-rule="evenodd"/>
<path d="M180.3 139h.6v2h-.6z" fill-rule="evenodd"/>
<path d="M180.3 139h.6v2h-.6z" fill-rule="evenodd"/>
<path d="M60.6 165.3h1.3v.8h-1.3z" fill-rule="evenodd"/>
<path d="M60.6 165.3h1.3v.8h-1.3z" fill-rule="evenodd"/>
<path d="M64.7 188.8h2.1v1.4h-2.1z" fill-rule="evenodd"/>
<path d="M64.7 188.8h2.1v1.4h-2.1z" fill-rule="evenodd"/>
<path d="M73.1 188.8h2.1v1.4h-2.1z" fill-rule="evenodd"/>
<path d="M73.1 188.8h2.1v1.4h-2.1z" fill-rule="evenodd"/>
<path d="M161.1 191.5h2.1v1.4h-2.1z" fill-rule="evenodd"/>
<path d="M161.1 191.5h2.1v1.4h-2.1z" fill-rule="evenodd"/>
<path d="M169.5 191.5h2.1v1.4h-2.1z" fill-rule="evenodd"/>
<path d="M169.5 191.5h2.1v1.4h-2.1z" fill-rule="evenodd"/>
<circle cx="66.1" cy="52.1" r="1.04"/>
<circle cx="73.8" cy="52.1" r="1.04"/>
<circle cx="66.1" cy="67.5" r="1.04"/>
<circle cx="66.1" cy="73.8" r="1.06"/>
<circle cx="66.1" cy="61.2" r="1.06"/>
<circle cx="73.8" cy="67.5" r="1.04"/>
<circle cx="73.8" cy="73.8" r="1.05"/>
<circle cx="73.8" cy="61.2" r="1.05"/>
<circle cx="286.5" cy="74.6" r=".63"/>
<circle cx="286.5" cy="70.4" r=".63"/>
<circle cx="290.7" cy="70.4" r=".63"/>
<circle cx="290.7" cy="74.6" r=".63"/>
<circle cx="66.1" cy="95.1" r="1.04"/>
<circle cx="73.8" cy="95.1" r="1.04"/>
<circle cx="66.1" cy="116.4" r="1.06"/>
<circle cx="73.8" cy="116.4" r="1.04"/>
<circle cx="66.1" cy="137.3" r="1.06"/>
<circle cx="66.1" cy="122.6" r="1.06"/>
<circle cx="66.1" cy="129" r="1.06"/>
<circle cx="73.8" cy="137.3" r="1.04"/>
<circle cx="73.8" cy="128.9" r="1.04"/>
<circle cx="73.8" cy="122.7" r="1.05"/>
</g>
<g fill="none" stroke="#000" stroke-width=".2" stroke-dasharray="2.1 2.1" stroke-linecap="butt">
<path d="M52.4 135h8.2M52.4 132.4h8.2M52.4 132.4a1.29 1.29 0 0 0-1.3 1.3 1.29 1.29 0 0 0 1.3 1.3M60.6 135a1.29 1.29 0 0 0 1.3-1.3 1.29 1.29 0 0 0-1.3-1.3M64.6 132.6l-4-.2M70.7 132.5l8.8-1M79.5 131.5h8.3M79.5 128.9h8.3M79.5 128.9a1.29 1.29 0 0 0-1.3 1.3 1.29 1.29 0 0 0 1.3 1.3M87.8 131.5a1.29 1.29 0 0 0 1.3-1.3 1.29 1.29 0 0 0-1.3-1.3M64.9 165.3v.8M65.4 163.6v3.5"/>
<path d="M66.1 165.3v.8M155.6 168h6M155.6 165.4h6M155.6 165.4a1.29 1.29 0 0 0-1.3 1.3 1.29 1.29 0 0 0 1.3 1.3M161.6 168a1.29 1.29 0 0 0 1.3-1.3 1.29 1.29 0 0 0-1.3-1.3M163.6 168v.7M164.3 166.3v3.5M164.9 168v.7M167.8 168v.7M168.4 166.3v3.5M169.1 168v.7"/>
</g>
<g fill="none" stroke="#000" stroke-width=".3">
<path d="M62.2 47.9h15.4v95h-15.4zM152.4 50.6v105.5M153.3 50.6v105.5M153.4 59.1h26v.7h-26zM179.4 50.6v105.5M180.3 50.6v105.5M275.5 72.1h-.8v14h.8v-6.7h26.2v6.7h.9v-14h-.9M275.5 68.4h26.2v10.4h-26.2zM275.5 77.8l1.1 1M301.7 77.8l-1 1M153.4 86.9h26v.7h-26zM153.4 107.9h26v.7h-26z"/>
<path d="M260 115h.6v15.4h-.6zM260.6 115.8h.9v6.7h26.1v-6.7h.9M287.6 116.1h-26v5.3l1 1.1M288.5 115h.6v15.4h-.6zM153.4 135.1h26v.7h-26zM260.6 129.7h.9v-6.7h26.1v6.7h.9M262.6 123l-1 1.1v5.2h26M286.5 123l1.1 1.1M287.6 121.4l-1.1 1.1M62.9 142.9v10.5M62.9 153.5v23.7M76.9 142.9v10.5"/>
<path d="M76.9 153.5v23.7M152.4 145.6h-.6v-95h29.1v95h-.6M152.4 156.2v23.7M153.3 156.2v23.7M179.4 156.2v23.7M180.3 156.2v23.7M62.9 177.3v11.5M62.9 165.3h-3.7v.8h3.7M69.4 176.3h1.1l-.6 1zM76.9 177.3v11.5M152.2 178.6a.71 .71 0 0 1 .9 .7 .71 .71 0 0 1-.9 .7M152.2 179.7l.2 .3"/>
<path d="M152.2 179h.8l-.6 1M152.4 180v11.5M153.3 180v11.5M179.4 180v11.5M180.3 180v11.5M61.6 188.8h16.7v1.4h-16.7zM151 191.5h30.7v1.4h-30.7zM324.6 188.9h86.2l.1 98.3h-86.3zM324.6 206.7h86.3M324.6 239.3h86.3M324.6 223.9h86.3M324.6 270.8h86.3"/>
<path d="M324.6 279h86.3M345.1 270.8v16.4M366.6 270.8v16.4M383.5 270.8v16.4"/>
<circle cx="69.9" cy="176.7" r=".7"/>
</g>
<g fill="none" stroke="#000" stroke-width=".2" stroke-dasharray="1.1 0 2.1 .7 0 1.4" stroke-linecap="butt">
<path d="M62.2 47.9v95M63.4 56.5h6.2M63.4 57.2v-.7M68.6 56.5v.7M69.6 56.5v.7M69.6 57.2h-6.2M70.2 47.9v102.3M70.2 56.5h6.3M70.2 57.2v-.7M71.2 56.5v.7M76.5 56.5v.7M76.5 57.2h-6.3"/>
<path d="M76.9 47.9h-14M77.6 47.9h-15.4M77.6 47.9v95M152.4 50.6v95M153.4 59.8v-.7M154.4 59.8v-.7M154.4 59.1v.7M178.3 59.8v-.7M179.4 59.1h-26M179.4 59.1v.7M179.4 59.8h-26M180.3 50.6v95"/>
<path d="M275.5 72.1v5.7M276.6 78.8h24.1M301.7 72.1v5.7M63.4 84.2h6.2M63.4 84.9v-.7M68.6 84.2v.7M69.6 84.2v.7M69.6 84.9h-6.2M70.2 84.2h6.3M70.2 84.9v-.7M71.2 84.2v.7M76.5 84.2v.7"/>
<path d="M76.5 84.9h-6.3M153.4 87.6v-.7M154.4 87.6v-.7M154.4 86.9v.7M178.3 87.6v-.7M179.4 86.9h-26M179.4 86.9v.7M179.4 87.6h-26M63.4 105.2h6.2M63.4 105.9v-.7M68.6 105.2v.7M69.6 105.2v.7"/>
<path d="M69.6 105.9h-6.2M70.2 105.2h6.3M70.2 105.9v-.7M71.2 105.2v.7M76.5 105.2v.7M76.5 105.9h-6.3M153.4 108.6v-.7M154.4 108.6v-.7M154.4 107.9v.7M178.3 108.6v-.7M179.4 107.9h-26M179.4 107.9v.7"/>
<path d="M179.4 108.6h-26M261.6 116.1v5.3M287.6 116.1h-26M63.4 132.4h6.2M63.4 133.2v-.8M68.6 132.4v.8M69.6 132.4v.8M69.6 133.2h-6.2M70.2 132.4h6.3M70.2 133.2v-.8M71.2 132.4v.8M76.5 132.4v.8"/>
<path d="M76.5 133.2h-6.3M153.4 135.8v-.7M154.4 135.8v-.7M154.4 135.1v.7M178.3 135.8v-.7M179.4 135.1h-26M179.4 135.1v.7M179.4 135.8h-26M261.6 124.1v5.2M261.6 129.3h26M261.6 121.4l1 1.1M262.6 123l-1 1.1"/>
<path d="M262.6 122.5h23.9M262.6 123h23.9M286.5 123h-23.9M286.5 122.5l1.1-1.1M287.6 129.3v-5.2M287.6 124.1l-1.1-1.1M287.6 121.4v-5.3M62.9 153.4v-105.5M69.6 153.4v-4.2M69.6 146.2v-98.3M70.2 153.1v.3M70.2 153.5v23.7"/>
<path d="M76.9 142.9v-95M77.6 142.9h-15.4M62.9 177.2v-23.7M62.9 165.3h6.7M62.9 166.1h6.7M68.6 165.3v.8M69.6 177.2v-23.7M69.6 165.3v.8M70.2 177.3v11.5M153.3 168.7v-.7M154.3 168v.7M178.4 168.7v-.7"/>
<path d="M179.4 168h-26.1M179.4 168v.7M179.4 168.7h-26.1M62.9 188.8v-11.5M69.6 188.8v-11.5M76.9 188.8h-14M180.3 191.5h-27.9"/>
</g>
<g fill="none" stroke="#000" stroke-width=".2" stroke-dasharray=".4 3.2 0 .7 1.4 0 2.8 .7 0 1.4 1.4 0 2.8" stroke-linecap="butt">
<path d="M295.6 79.1h-14M288.6 86.1v-14M166.4 132.5v-88.9M274.6 129.7v-13.7M281.6 122.8h-14M69.9 153.4v-.3M69.9 150.2v-1M69.9 146.2v-105.3M166.4 156.1v-21.1M69.9 177.2v-23.7M166.4 179.9v-23.7M69.9 195.8v-1.7"/>
<path d="M69.9 191.7v-14.4M166.4 198.5v-18.5"/>
</g>
<path d="M98 293.3h38.2" fill="none" stroke="#00f" stroke-width=".3"/>
<g font-size="6.1">
<text x="356.5" y="255.5">COLUMN</text>
<text x="359.1" y="263.3">2-C46</text>
</g>
<text font-size="4.8" x="341.5" y="218.6">MADAR GROUP JORDAN</text>
<text font-size="4.2" x="12.5" y="292.7">PDF created with pdfFactory Pro trial version www.pdffactory.com</text>
<g font-size="3.6">
<text x="346.1" y="193.2">---------</text>
<text x="347.7" y="198.6">----------</text>
<text x="345.8" y="234.2">-------------------</text>
</g>
<g font-size="3.2">
<text x="139.7" y="104">B</text>
<text x="190.8" y="104">B</text>
<text x="62.5" y="161.3" transform="rotate(-90 62.5 161.3)">2-C46</text>
<text x="139.7" y="164.2">A</text>
<text x="190.8" y="164.2">A</text>
<text x="151.9" y="185.7" transform="rotate(-90 151.9 185.7)">2-C46</text>
<text x="61.8" y="207.3">TOP VIEW</text>
<text x="149" y="207.2">FRONT VIEW</text>
<text x="72.9" y="273.5">MARK:</text>
<text x="90" y="273.5">2-C46</text>
<text x="72.4" y="278">QTY:</text>
<text x="86" y="278.1">1</text>
<text x="72.2" y="282.6">DESC.:</text>
<text x="88.1" y="282.4">IPE400-J</text>
</g>
<text font-size="3" x="348.8" y="204.5">---------</text>
<g font-size="2.8">
<text x="42.9" y="47.1">11703</text>
<text x="92" y="47.1">11703</text>
<text x="88.9" y="51.3">11643</text>
<text x="99.8" y="51.5" transform="rotate(-90 99.8 51.5)">60</text>
<text x="128.1" y="49.7">11703</text>
<text x="190.9" y="53.9">11643</text>
<text x="194" y="49.7">11703</text>
<text x="41.1" y="54.8" transform="rotate(-90 41.1 54.8)">132</text>
<text x="42.9" y="56.3">11571</text>
<text x="99.8" y="59" transform="rotate(-90 99.8 59)">130</text>
<text x="126.3" y="57.6" transform="rotate(-90 126.3 57.6)">132</text>
<text x="128.1" y="59">11571</text>
<text x="201.8" y="54.2" transform="rotate(-90 201.8 54.2)">60</text>
<text x="88.9" y="60.4">11513</text>
<text x="99.8" y="65.9" transform="rotate(-90 99.8 65.9)">90</text>
<text x="190.9" y="63">11513</text>
<text x="201.8" y="61.7" transform="rotate(-90 201.8 61.7)">130</text>
<text x="88.9" y="66.6">11423</text>
<text x="190.9" y="69.3">11423</text>
<text x="201.8" y="68.6" transform="rotate(-90 201.8 68.6)">90</text>
<text x="41.1" y="73.4" transform="rotate(-90 41.1 73.4)">398</text>
<text x="88.9" y="72.9">11333</text>
<text x="99.8" y="72.2" transform="rotate(-90 99.8 72.2)">90</text>
<text x="126.3" y="76.1" transform="rotate(-90 126.3 76.1)">398</text>
<text x="190.9" y="75.6">11333</text>
<text x="201.8" y="74.8" transform="rotate(-90 201.8 74.8)">90</text>
<text x="267.4" y="74.1" transform="rotate(-90 267.4 74.1)">60</text>
<text x="267.4" y="78.4" transform="rotate(-90 267.4 78.4)">64</text>
<text x="42.9" y="84.1">11173</text>
<text x="99.8" y="86.7" transform="rotate(-90 99.8 86.7)">305</text>
<text x="128.1" y="86.8">11173</text>
<text x="201.8" y="89.4" transform="rotate(-90 201.8 89.4)">305</text>
<text x="92" y="94.2">11028</text>
<text x="286" y="92.1">30</text>
<text x="41.1" y="97.7" transform="rotate(-90 41.1 97.7)">300</text>
<text x="126.3" y="100.4" transform="rotate(-90 126.3 100.4)">300</text>
<text x="194" y="96.9">11028</text>
<text x="288.1" y="96.1">30</text>
<text x="42.9" y="105.1">10873</text>
<text x="128.1" y="107.7">10873</text>
<text x="99.8" y="108.1" transform="rotate(-90 99.8 108.1)">305</text>
<text x="201.8" y="110.7" transform="rotate(-90 201.8 110.7)">305</text>
<text x="92" y="115.6">10723</text>
<text x="194" y="118.2">10723</text>
<text x="41.1" y="121.9" transform="rotate(-90 41.1 121.9)">390</text>
<text x="88.9" y="121.8">10633</text>
<text x="99.8" y="121.1" transform="rotate(-90 99.8 121.1)">90</text>
<text x="117.9" y="125.6" transform="rotate(-90 117.9 125.6)">11723</text>
<text x="126.3" y="124.5" transform="rotate(-90 126.3 124.5)">390</text>
<text x="143.1" y="124.9" transform="rotate(-90 143.1 124.9)">11703</text>
<text x="190.9" y="124.5">10633</text>
<text x="201.8" y="123.8" transform="rotate(-90 201.8 123.8)">90</text>
<text x="302.8" y="122.4" transform="rotate(-90 302.8 122.4)">55</text>
<text x="88.9" y="128.1">10543</text>
<text x="99.8" y="127.4" transform="rotate(-90 99.8 127.4)">90</text>
<text x="190.9" y="130.8">10543</text>
<text x="201.8" y="130" transform="rotate(-90 201.8 130)">90</text>
<text x="298.8" y="126.2" transform="rotate(-90 298.8 126.2)">55</text>
<text x="42.9" y="132.3">10483</text>
<text x="88.9" y="136.5">10423</text>
<text x="99.8" y="135.5" transform="rotate(-90 99.8 135.5)">120</text>
<text x="128.1" y="135">10483</text>
<text x="190.9" y="139.2">10423</text>
<text x="201.8" y="138.2" transform="rotate(-90 201.8 138.2)">120</text>
<text x="265.7" y="138.5">186</text>
<text x="66.5" y="148.7">55</text>
<text x="41.1" y="152.7" transform="rotate(-90 41.1 152.7)">4668</text>
<text x="62.5" y="151.7" transform="rotate(-90 62.5 151.7)">/ 189</text>
<text x="70.3" y="152.7">55</text>
<text x="42.9" y="165.2">5815</text>
<text x="99.8" y="166.9" transform="rotate(-90 99.8 166.9)">10423</text>
<text x="126.3" y="167.5" transform="rotate(-90 126.3 167.5)">10483</text>
<text x="201.8" y="169.7" transform="rotate(-90 201.8 169.7)">10423</text>
<text x="151.9" y="176.1" transform="rotate(-90 151.9 176.1)">/ 189</text>
<text x="41.1" y="180.5" transform="rotate(-90 41.1 180.5)">5815</text>
<text x="99.9" y="187.8" transform="rotate(-90 99.9 187.8)">RD</text>
<text x="201.9" y="190.5" transform="rotate(-90 201.9 190.5)">RD</text>
<text x="143.1" y="193.7" transform="rotate(-90 143.1 193.7)">20</text>
<text x="66.3" y="201.9">60</text>
<text x="70.5" y="201.9">60</text>
<text x="162.7" y="201.7">60</text>
<text x="166.9" y="201.7">60</text>
<text x="9.8" y="290">06/12/2026 * 15:31:11</text>
</g>
<g font-size="2.5">
<text x="324.6" y="139.9">GENERAL NOTES:</text>
<text x="324.6" y="148.7">2. ALL DIMENSIONS ARE IN MM (UON).</text>
<text x="324.6" y="144.9">1. ALL HOLES ARE 22 mm</text>
<text x="357.8" y="144.9">DIA (UON).</text>
<text x="324.6" y="152.5">3. UNLESS OTHERWISE NOTED ALL FILLET WELD SIZE SHALL BE</text>
<text x="324.6" y="160.2">4. RD DENOTES BASE LINE = 00</text>
<text x="328.4" y="156.4">7mm FILLET CONTINUOUS(UON)</text>
<text x="325.6" y="210.3">PROJECT NAME:</text>
<text x="326" y="226.9">CONTRACTOR:</text>
<text x="326" y="244.4">DRAWING TITLE:</text>
</g>
<g font-size="2.4">
<text x="326.7" y="274.7">CHECKED BY</text>
<text x="347" y="275">A.A</text>
<text x="368.1" y="275.1">SCALE</text>
<text x="326.7" y="283.6">DATE</text>
<text x="348.1" y="283.9">A.A</text>
<text x="367.5" y="282.6">SHEET NO.</text>
</g>
<g font-size="2.3">
<text x="78.4" y="50.5">18 - Ø30</text>
<text x="79.9" y="60.9" transform="rotate(-90 79.9 60.9)">206 BS</text>
<text x="156.6" y="68">206</text>
<text x="172.1" y="71.6">206</text>
<text x="281.1" y="67.8">a104</text>
<text x="292.7" y="70.9">4 - ?18</text>
<text x="261.2" y="86.8" transform="rotate(-90 261.2 86.8)">TOP VIEW</text>
<text x="276.4" y="101.9">FRONT VIEW</text>
<text x="278" y="106.8">A - A</text>
<text x="274" y="115.7">394 BS</text>
<text x="292.1" y="116.1">206</text>
<text x="290.7" y="120.8">18 - ?30</text>
<text x="80" y="131">4x 394</text>
<text x="252.9" y="131.2">206</text>
<text x="52.8" y="134.6">4x 394</text>
<text x="158.8" y="134.6">4x 394 BS</text>
<text x="248.9" y="132.2" transform="rotate(-90 248.9 132.2)">TOP VIEW</text>
<text x="269.3" y="132.5">394 BS</text>
<text x="270.6" y="144.9">FRONT VIEW</text>
<text x="272.2" y="149.8">B - B</text>
<text x="156" y="167.5">a104</text>
<text x="52.5" y="169.3">a104</text>
<text x="160.5" y="189.7">230</text>
<text x="68.3" y="193.7">230</text>
<text x="77" y="192.9">4 - Ø30</text>
</g>
<g font-size="2">
<text x="282.5" y="14.6">BILL OF MATERIALS</text>
<text x="311.9" y="14.4">ASSEMBLY POS.</text>
<text x="324.6" y="17.9">LENGTH</text>
<text x="334.9" y="14.4">2-C46</text>
<text x="339.5" y="17.9">Material</text>
<text x="353.1" y="14.2">No. Required</text>
<text x="357.4" y="17.9">UNIT</text>
<text x="370.9" y="14.2">1</text>
<text x="382.7" y="14.2">POS. NO.</text>
<text x="393.7" y="14.3">189</text>
<text x="282.7" y="19.1">POS. NO.</text>
<text x="294.5" y="19">QTYN.</text>
<text x="307.6" y="18.7">Profile</text>
<text x="326.5" y="20.4">(mm)</text>
<text x="395.1" y="19.6">NOTE</text>
<text x="282.9" y="25.8">189</text>
<text x="296.8" y="26">1</text>
<text x="324.7" y="25.9">11703.1</text>
<text x="337.4" y="25.9">S235JR</text>
<text x="353.3" y="25.9">65.40</text>
<text x="371.4" y="25.9">765.38</text>
<text x="382.3" y="25.9">765.38</text>
<text x="282.9" y="30">206</text>
<text x="282.9" y="34.3">230</text>
<text x="296.8" y="30.2">2</text>
<text x="296.8" y="34.4">1</text>
<text x="324.7" y="30.1">1360.0</text>
<text x="324.7" y="34.4">440.0</text>
<text x="337.4" y="30.1">S235JR</text>
<text x="337.4" y="34.3">S235JR</text>
<text x="353.3" y="30.1">18.79</text>
<text x="353.3" y="34.4">16.58</text>
<text x="371.4" y="30.1">18.79</text>
<text x="371.4" y="34.3">16.58</text>
<text x="382.3" y="30.2">37.58</text>
<text x="382.3" y="34.4">16.58</text>
<text x="282.9" y="38.5">394</text>
<text x="296.8" y="38.6">8</text>
<text x="324.7" y="38.6">372.0</text>
<text x="337.4" y="38.6">S235JR</text>
<text x="353.3" y="38.6">2.61</text>
<text x="371.4" y="38.6">2.61</text>
<text x="382.3" y="38.6">20.88</text>
<text x="282.6" y="47.1">Total Weight</text>
<text x="282.9" y="42.7">a104</text>
<text x="296.8" y="42.9">1</text>
<text x="324.7" y="42.8">374.0</text>
<text x="337.4" y="42.8">S235JR</text>
<text x="353.3" y="42.8">4.39</text>
<text x="371.4" y="46.9">845.3</text>
<text x="371.4" y="42.7">4.39</text>
<text x="382.3" y="42.9">4.39</text>
<text x="317.1" y="58.2">EACH</text>
<text x="317.1" y="54.1">BOLT, NUT &amp; WASHERS MATERIAL LIST</text>
<text x="328.2" y="58.2">REMARK</text>
<text x="369.7" y="57">UNIT WEIGHT</text>
<text x="373.1" y="59.1">KG/1000</text>
<text x="387.6" y="58.1">WEIGHT (KG)</text>
<text x="318.8" y="62.3">4</text>
<text x="327.9" y="62.5">M24x55 BOLTS</text>
<text x="358.6" y="62.5">A307</text>
<text x="369.9" y="62.5">291.0</text>
<text x="388.4" y="62.3">1.16</text>
<text x="318.8" y="70.3">4</text>
<text x="318.9" y="66.2">4</text>
<text x="328.1" y="66.3">M24</text>
<text x="328.3" y="70.3">M24</text>
<text x="338.2" y="66.3">NUTS</text>
<text x="338.2" y="70.3">WASHERS</text>
<text x="358.7" y="66.5">A307</text>
<text x="358.7" y="70.4">A307</text>
<text x="370" y="66.2">104.0</text>
<text x="370.1" y="70.1">32.0</text>
<text x="388.4" y="66.3">0.42</text>
<text x="388.4" y="70.2">0.13</text>
<text x="316.7" y="74.4">Total weight</text>
<text x="388.6" y="74.2">1.71</text>
<text x="397.6" y="74.2">(KG)</text>
</g>
<g font-size="1.9">
<text x="325.7" y="187.8">REV.</text>
<text x="332.8" y="187.6">DATE</text>
<text x="360.3" y="187.7">DESCRIPTION</text>
<text x="392.1" y="187.6">DRN</text>
<text x="398.8" y="187.6">CHK</text>
<text x="405.6" y="187.7">DSN</text>
<text x="9.5" y="286.8" transform="rotate(-90 9.5 286.8)">Tekla structures</text>
</g>
<g font-size="1.8">
<text x="376" y="17.9">weight (kg)</text>
<text x="355.5" y="20.7">weight kg/m</text>
<text x="373.6" y="21.7">QTY.</text>
<text x="383.5" y="21.8">TOTAL</text>
<text x="302.3" y="25.9">IPE400-J</text>
<text x="302.3" y="30.1">PL8*220</text>
<text x="302.3" y="34.3">PL20*240</text>
<text x="302.3" y="38.6">PL10*90</text>
<text x="302.3" y="42.8">PL10*150</text>
<text x="388.1" y="46.7">(kg)</text>
</g>
</svg>
